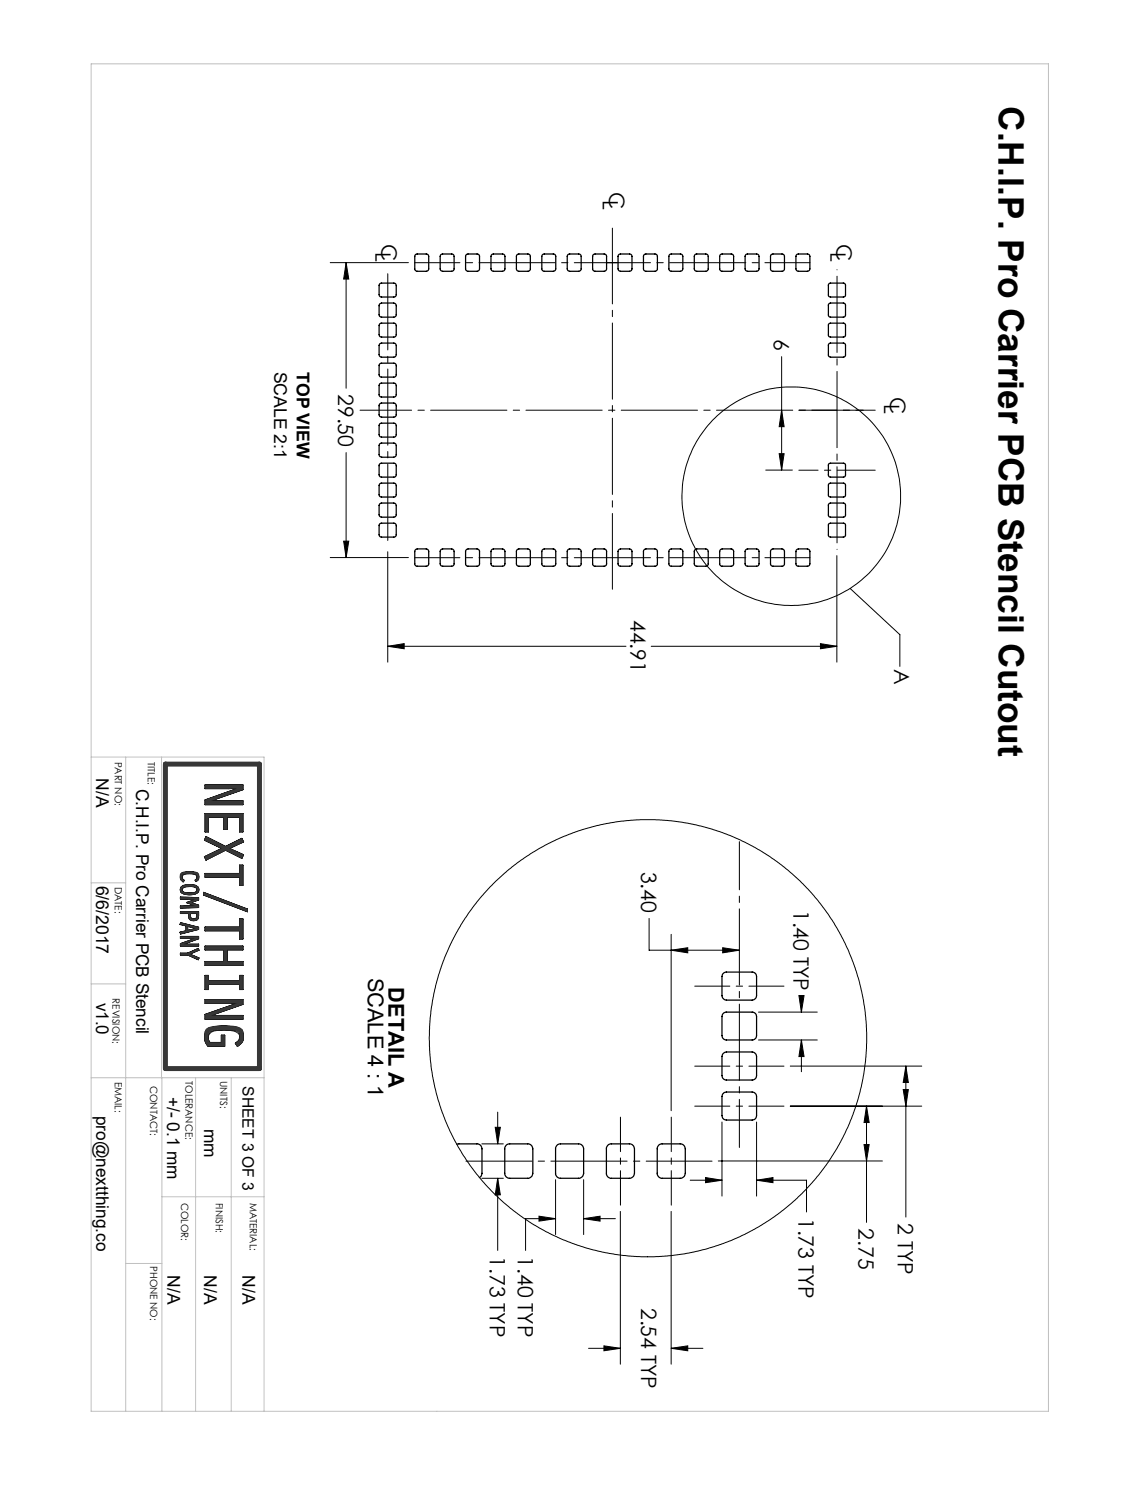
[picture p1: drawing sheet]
<svg xmlns="http://www.w3.org/2000/svg" width="216mm" height="279mm" viewBox="0 0 216 279" stroke-linecap="round" stroke-linejoin="round" font-family="sans-serif">
<g fill="none" stroke="#191924" stroke-width=".19">
<path d="M38.6 147.7h7.1v.9l-6 2.1h6v.7h-7.1v-.9l5.9-2.1h-5.9zM38.6 153.1h7.1v3.4h-.7v-2.7h-2.3v2.2h-.6v-2.2h-2.9v2.7h-.6zM38.7 157.4l3.7 1.9 3.1-1.6 .3 .7-2.6 1.2 2.6 1.2-.3 .7-3.1-1.5-3.7 1.8-.3-.6 3.3-1.6-3.3-1.5zM39.7 150.7h.1M33.9 179.3h1.4l2-.9 .1 .4-1.7 .7 1.7 .7-.1 .4-2-.9h-1.4zM34 173.6l3.3 .9v.4l-3.3 .8-.1-.3 1.1-.3v-.9l-1.1-.3zM34.1 166.8a3.1 3.1 0 0 1 3.1 .1 .8 .8 0 0 1 0 1.1 3.2 3.2 0 0 1-3.1 0 .9 .9 0 0 1 0-1.2zM34.2 167.2a2.52 2.52 0 0 1 2.4-.3l.3 .2 .2 .3a1.1 1.1 0 0 1-1.4 .6l-1.1-.1-.3-.3zM34.5 177.7h.1M34.7 165.6l-.2 .3M35.3 174.3l1.6 .4-1.6 .4zM36.7 165.6l.2 .3"/>
<path d="M36.7 165.6a.66 .66 0 0 0 .2-1.1l-1.8-.1a.67 .67 0 0 0-.9 .4 .67 .67 0 0 0 .5 .8M36.7 165.6l.4-.6a1.27 1.27 0 0 0-1.4-.6 1.21 1.21 0 0 0-1.5 .6l.2 .4 .3 .2M36.8 170.4h.1M36.8 169.2h.1M36.8 169.2h-2.9v-.4l3.4 .1v.4l-1.4 .5 1.4 .5v.4l-3.4 .1v-.3l2.9-.1M36.8 169.2l-1.7 .6 1.7 .6M36.8 176.5h.1M36.8 176.5l-2.9 1.1v.4h3.4v-.3h-2.8M36.8 176.5l-2.9 .1v-.4h3.4v.4l-2.8 1.1M36.9 165.9a.95 .95 0 0 0 .5-1.1 .95 .95 0 0 0-.9-.8h-.8a1.83 1.83 0 0 0-1.8 .5 1.15 1.15 0 0 0 .6 1.4M36.9 165.9l.3-.3 .2-.6a1.5 1.5 0 0 0-1.7-1l-1.2 .2-.4 .3-.2 .5 .1 .5 .5 .4M36.9 174.7h.1"/>
<path d="M37 172.3v-.4h-1.2v.5M37 172.3v.4a.89 .89 0 0 1-1.2-.1v-.2M37 172.3l-.1 .4-.4 .2-.5-.1-.2-.4M37.3 172.3v-.8h-3.4v.4h1.6v.5M37.3 172.3a.89 .89 0 0 1-.3 .9 .89 .89 0 0 1-1 0l-.5-.4v-.4M37.3 172.3v.4l-.3 .3-.5 .2-.8-.3-.2-.5M38.3 167.9l8.2 3.1v.5l-8.2-3.1zM38.6 164.3h6.4v-1.5h.7v3.8h-.7v-1.6h-6.4zM38.6 174.4h6.4v-1.5h.7v3.8h-.7v-1.6h-6.4zM38.6 178h7.1v.7h-3v2.2h3v.7h-7.1v-.7h3.5v-2.2h-3.5zM38.6 183.5h.6v1h5.8v-1h.7v2.7h-.7v-1h-5.8v1h-.6zM38.6 188.1h7.1v.9l-6 2.1h6v.7h-7.1v-.9l5.9-2.1h-5.9z"/>
<path d="M39.1 196.8a2.84 2.84 0 0 1-.3-3.1 5.6 5.6 0 0 1 3.5-.7l.7 .1a3.4 3.4 0 0 1 2.5 .6 3.2 3.2 0 0 1 .1 2.4l-1 .8M39.1 196.8a2.05 2.05 0 0 1 .7-3.4 6.8 6.8 0 0 1 5.2 .3 1.84 1.84 0 0 1-.4 3.2M39.5 196.1h2.1v-1.3h.7v2h-3.2M39.5 196.1a1.59 1.59 0 0 1 .1-2.1l.7-.2h2.7a1.95 1.95 0 0 1 2 .7 1.29 1.29 0 0 1-.7 1.8M39.5 196.1a1.3 1.3 0 0 1 .7-2.1 6.4 6.4 0 0 1 4.5 .4l.3 .3a1.27 1.27 0 0 1-.7 1.6M39.7 191.1h.1M44.3 196.3l.3 .6"/>
</g>
<path d="M31.1 143.8h17.7v57.2h-17.7z" fill="none" stroke="#373737" stroke-width=".94"/>
<path d="M17.1 12h180.1v253.5h-180.1zM17.1 142.4h32.6v123.1M23.6 142.4v123.1M30.4 142.4v60.4M17.1 166.1h6.5M17.1 185.1h6.5M17.1 202.8h32.6M30.4 202.8v62.7M36.8 202.8v62.7M43.5 202.8v62.7M23.6 237.7h6.8M30.4 225.2h19.3" fill="none" stroke="#c0c0c0" stroke-width=".19"/>
<path d="M38.6 147.7h7.1v.9l-6 2.1h6v.7h-7.1v-.9l5.9-2.1h-5.9zM38.6 153.1h7.1v3.4h-.7v-2.7h-2.3v2.2h-.6v-2.2h-2.9v2.7h-.6zM38.7 157.4l3.7 1.9 3.1-1.6 .3 .7-2.6 1.2 2.6 1.2-.3 .7-3.1-1.5-3.7 1.8-.3-.6 3.3-1.6-3.3-1.5zM38.6 164.3h6.4v-1.5h.7v3.8h-.7v-1.6h-6.4zM38.3 167.9l8.2 3.1v.5l-8.2-3.1zM38.6 174.4h6.4v-1.5h.7v3.8h-.7v-1.6h-6.4zM38.6 178h7.1v.7h-3v2.2h3v.7h-7.1v-.7h3.5v-2.2h-3.5zM38.6 183.5h.6v1h5.8v-1h.7v2.7h-.7v-1h-5.8v1h-.6zM38.6 188.1h7.1v.9l-6 2.1h6v.7h-7.1v-.9l5.9-2.1h-5.9zM38.8 193.6a7.1 7.1 0 0 1 4.2-.5h1.3a1.49 1.49 0 0 1 1.5 2l-.1 .6-.2 .5-.7 .6-.2 .1-.3-.6a1.29 1.29 0 0 0 .8-1.1 1.29 1.29 0 0 0-.6-1.3l-2.1-.1a5.1 5.1 0 0 0-3 .4 1.79 1.79 0 0 0 .1 1.9h2.1v-1.3h.7v2h-3.2a2.93 2.93 0 0 1-.3-3.2zM34 164.3a4.4 4.4 0 0 1 3.3 0 1.02 1.02 0 0 1-.4 1.6l-.2-.3a.67 .67 0 0 0 .3-.9 .67 .67 0 0 0-.8-.3h-.8a.9 .9 0 0 0-1.2 .4l.1 .5 .4 .3-.2 .3a1.15 1.15 0 0 1-.5-1.6zM34.3 167.1l-.1 .2a.64 .64 0 0 0 .9 .7h1a.97 .97 0 0 0 .9-.4 .62 .62 0 0 0-.7-.8l-1.6 .1zM34.1 166.8l.4-.2 1.2-.2a1.41 1.41 0 0 1 1.7 1 1.41 1.41 0 0 1-1.7 1h-.3a1.2 1.2 0 0 1-1.5-1.1zM33.9 168.8l3.4 .1v.4l-1.4 .5 1.4 .5v.4l-3.4 .1v-.3l2.9-.1-1.7-.6 1.7-.6h-2.9zM33.9 171.5h3.4v1a.87 .87 0 0 1-1.2 .7 .7 .7 0 0 1-.6-.8v-.5h-1.6zM35.8 171.9v.6l.2 .3 .7 .1 .3-.2v-.8zM34 173.6l3.3 .9v.4l-3.3 .8-.1-.3 1.1-.3v-.9l-1.1-.3zM35.3 174.3v.8l1.6-.4zM33.9 176.2h3.4v.4l-2.8 1.1h2.8v.3h-3.4v-.4l2.9-1.1-2.9 .1zM33.9 179.3h1.4l2-.9 .1 .4-1.7 .7 1.7 .7-.1 .4-2-.9h-1.4z" fill-rule="evenodd" fill="#373737"/>
<g fill="none" stroke="#000" stroke-width=".19">
<path d="M62.1 49.4h14.7M65.1 49.4v23.6M65.1 49.4l.5 3.1h-1zM147 77.2l.5 3.1h-1zM147 67.1v21.3M65.1 85.2v19.7M144 88.4h5M146.5 85.4h1l-.5 3zM62.1 104.9h14.7M64.6 101.8h1l-.5 3.1zM72.9 103.8v20.8M157.4 104.5v20.1"/>
<path d="M159.9 110.7l9.3 8.7v6M72.9 121.6l3.1-.5v1zM72.9 121.6h44.8M122.5 121.6h34.9M154.3 121.1l3.1 .5-3.1 .5zM122.1 172.8v6h16.9M126.2 178.8l3.1-.5v1zM126.2 175.8v33.2M135.9 178.3l3.1 .5-3.1 .5zM142.7 195.7h11M142.7 190.4h11M150.3 187.3h.9l-.5 3.1z"/>
<path d="M150.7 195.7l.5 3.1h-.9zM150.7 187.5v2.9M150.7 195.7v5.9M90.6 215.2h4.1M93.1 212.1h1l-.5 3.1zM93.6 209.2v6M135.1 218.4h30.8M135.8 211.1v13.9M142.3 211.1v13.9M148.6 200.6h24.7M148.6 208.1h24.7M162.5 215.4h1l-.5 3z"/>
<path d="M163 208.1l.5 3.1h-1zM163 208.1v21.9M169.9 205h.9l-.4 3.1zM170.4 200.6l.4 3.1h-.9zM170.4 200.6v28.4M90.6 221.7h4.1M93.6 221.7l.5 3.1h-1zM93.6 221.7v13.6M101.4 228.8l3.1 .5-3.1 .5zM104.5 222v10.3M104.5 229.3h-5.7v6M109.8 229.3l3-.5v1z"/>
<path d="M109.8 222v10.3M109.8 229.3h5.9M116.7 227.9v28.8M126.2 227.9v28.8M129.8 222.1h6M132.7 221.6l3.1 .5-3.1 .4zM142.3 222.1l3.1-.5v.9zM142.3 222.1h9.4v5.9M110.7 253.7h6M113.6 253.2l3.1 .5-3.1 .4zM126.2 253.7l3.1-.5v.9zM126.2 253.7h6"/>
<circle cx="148.8" cy="93.4" r="20.6"/>
<circle cx="121.9" cy="195.3" r="41.1"/>
</g>
<path d="M133.9 218.5h-46.3" fill="none" stroke="#000" stroke-width=".19" stroke-dasharray="14.3 1.2 1.2 1.2" stroke-dashoffset="1.9"/>
<path d="M139.1 158.4v57.5" fill="none" stroke="#000" stroke-width=".19" stroke-dasharray="14.3 1.2 1.2 1.2" stroke-dashoffset="5.3"/>
<path d="M116.7 210.2v16.5M126.2 210.2v16.5" fill="none" stroke="#000" stroke-width=".19" stroke-dasharray="14.3 1.2 1.2 1.2" stroke-dashoffset="7.9"/>
<path d="M147.4 185.5h-16.7M147.4 208.1h-16.7M147.4 200.6h-16.7" fill="none" stroke="#000" stroke-width=".19" stroke-dasharray="14.3 1.2 1.2 1.2" stroke-dashoffset="7.7"/>
<path d="M157.4 50.7v52.7" fill="none" stroke="#000" stroke-width=".19" stroke-dasharray="14.3 1.2 1.2 1.2" stroke-dashoffset="-1.2"/>
<path d="M72.9 102.6v-52" fill="none" stroke="#000" stroke-width=".19" stroke-dasharray="14.3 1.2 1.2 1.2" stroke-dashoffset="-.9"/>
<path d="M162.4 77.2h-94.7" fill="none" stroke="#000" stroke-width=".19" stroke-dasharray="14.3 1.2 1.2 1.2" stroke-dashoffset="4.6"/>
<path d="M115.2 42.9v68" fill="none" stroke="#000" stroke-width=".19" stroke-dasharray="14.3 1.2 1.2 1.2" stroke-dashoffset=".1"/>
<path d="M150.2 77.2h14.4M164.6 88.5h-14.4" fill="none" stroke="#000" stroke-width=".19" stroke-dasharray="14.3 1.2 1.2 1.2" stroke-dashoffset="7.2"/>
<path d="M152.3 49.4h-74.3M152.3 104.9h-74.3" fill="none" stroke="#000" stroke-width=".19" stroke-dasharray="14.3 1.2 1.2 1.2" stroke-dashoffset="5.9"/>
<path d="M116.2 49.4h-2.1" fill="none" stroke="#000" stroke-width=".19" stroke-dasharray="14.3 1.2 1.2 1.2"/>
<g fill="#000">
<path d="M64.6 101.8h1l-.5 3.1zM65.1 49.4l.5 3.1h-1z"/>
<path d="M72.9 121.6l3.1-.5v1zM154.3 121.1l3.1 .5-3.1 .5zM147 77.2l.5 3.1h-1zM146.5 85.4h1l-.5 3zM170.4 200.6l.4 3.1h-.9zM169.9 205h.9l-.4 3.1zM126.2 253.7l3.1-.5v.9zM113.6 253.2l3.1 .5-3.1 .4zM142.3 222.1l3.1-.5v.9zM132.7 221.6l3.1 .5-3.1 .4zM150.7 195.7l.5 3.1h-.9zM150.3 187.3h.9l-.5 3.1zM109.8 229.3l3-.5v1zM101.4 228.8l3.1 .5-3.1 .5zM93.6 221.7l.5 3.1h-1zM93.1 212.1h1l-.5 3.1zM163 208.1l.5 3.1h-1zM162.5 215.4h1l-.5 3zM135.9 178.3l3.1 .5-3.1 .5zM126.2 178.8l3.1-.5v1z"/>
</g>
<g fill="none" stroke="#000" stroke-width=".24">
<path d="M71.5 53.3h2.8l.2 .3v2.1l-.3 .2-2.7-.1-.2-.3v-1.9zM71.5 57.1l.3-.1 2.5 .1 .2 .3v2.1l-.3 .2h-2.5l-.3-.2-.1-.2v-1.9zM78.1 47.9l.3-.1h1.9l.3 .2v2.6l-.1 .3-.3 .1h-1.7l-.4-.1-.1-.3v-2.4zM82.9 47.9l.2-.1h1.9l.3 .2 .1 2.6-.1 .3-.4 .1h-1.7l-.3-.1-.1-.3v-2.4zM87.8 47.9l2-.1 .3 .2 .1 2.6-.2 .3-.3 .1h-1.7l-.3-.1-.1-.3v-2.4zM92.4 48l.3-.2h1.9l.3 .2 .1 2.6-.2 .3-.3 .1h-1.7l-.3-.1-.2-.3zM97.2 48l.3-.2h1.9l.3 .2v2.6l-.1 .3-.3 .1h-1.7l-.3-.1-.2-.3zM102 48l.3-.2h1.9l.3 .2v2.6l-.1 .3-.3 .1h-1.7l-.4-.1-.1-.3zM106.8 47.9l.2-.1h1.9l.3 .2 .1 2.6-.1 .3-.4 .1h-1.7l-.3-.1-.1-.3v-2.4zM111.5 48l.3-.2h1.9l.3 .2 .1 2.6-.2 .3-.3 .1h-1.7l-.3-.1-.1-.3zM116.3 48l.3-.2h1.9l.3 .2 .1 2.6-.2 .3-.3 .1h-1.7l-.3-.1-.2-.3zM121.2 47.9l2.1-.1 .3 .2v2.6l-.1 .3-.3 .1h-1.7l-.4-.1-.1-.3v-2.4z"/>
<path d="M126 47.9l2-.1 .3 .2 .1 2.6-.1 .3-.4 .1h-1.6l-.4-.1-.1-.3v-2.4zM130.7 47.9l.2-.1h1.9l.3 .2 .1 2.6-.1 .3-.4 .1h-1.7l-.3-.1-.1-.3v-2.4zM135.4 48l.3-.2h1.9l.3 .2 .1 2.6-.2 .3-.3 .1h-1.7l-.3-.1-.1-.3zM140.2 48l.3-.2h1.9l.3 .2 .1 2.6-.2 .3-.3 .1h-1.7l-.3-.1-.2-.3zM145 48l.3-.2h1.9l.3 .2v2.6l-.1 .3-.3 .1h-1.7l-.4-.1-.1-.3zM149.8 47.9l.3-.1h1.8l.3 .2 .1 2.6-.1 .3-.4 .1h-1.6l-.4-.1-.1-.3v-2.4zM155.9 57.1l.3-.1h2.4l.3 .1 .1 .3-.1 2.1-.2 .2-2.7-.1-.2-.2zM156 53.3h2.8l.2 .3-.1 2.2-.2 .1-2.8-.1-.1-2.3zM71.4 60.9l.3-.1 2.6 .1 .2 .3v2l-.3 .2h-2.7l-.2-.3v-1.9zM71.4 64.7l.4-.2h2.3l.3 .2 .1 .2v2.1l-.4 .2h-2.5l-.3-.4v-1.9zM71.4 72.2l.3-.1h2.6l.2 .3v2.1l-.3 .2-2.7-.1-.2-.3v-1.9zM71.5 79.7h2.8l.2 .3v2l-.3 .2h-2.7l-.2-.3v-1.9z"/>
<path d="M71.5 68.4h2.8l.2 .3v2.1l-.3 .2-2.7-.1-.2-.3v-1.9zM71.6 75.9h2.7l.2 .3v1.9l-.1 .3-.3 .1h-2.3l-.4-.1-.1-.3v-1.9zM155.9 60.9l.2-.1 2.7 .1 .2 .2-.1 2.2-.2 .1-2.8-.1-.1-.1zM156 64.6h2.8l.2 .3-.1 2.2-.3 .1h-2.4l-.3-.1-.1-2.3zM71.4 87.3l.3-.2 2.6 .1 .2 .3v2.1l-.3 .2-2.7-.1-.2-.3zM71.4 91.1l.3-.2 2.6 .1 .2 .3v2l-.3 .2h-2.7l-.2-.3zM71.4 83.5l.3-.1h2.5l.2 .1 .1 .3v2l-.4 .2-2.6-.1-.2-.3v-1.8zM71.4 94.8l.4-.2h2.3l.3 .2 .1 .2v1.9l-.1 .3-.3 .1h-2.3l-.4-.1-.1-.3v-1.9zM71.4 98.6l.3-.2 2.6 .1 .2 .3v2.1l-.3 .2-2.7-.1-.2-.3v-1.9zM155.9 98.5l.2-.1 2.8 .1 .1 .3-.1 2.1-.2 .2-2.7-.1-.2-.2zM155.9 91l.2-.1 2.7 .1 .2 .2-.1 2.2-.2 .1-2.8-.1-.1-.1zM155.9 87.2l.2-.1 2.8 .1 .1 .3-.1 2.1-.2 .2-2.7-.1-.2-.2z"/>
<path d="M156 94.7h2.8l.2 .3-.1 2.2-.3 .1-2.6-.1-.2-.2v-2.1zM78.1 103.5l.4-.2h1.7l.4 .2v2.7l-.2 .3h-2l-.3-.2zM82.8 103.5l.4-.2h1.7l.4 .2 .1 2.7-.2 .3h-2.1l-.3-.2zM87.6 103.5l.4-.2h1.7l.4 .2 .1 2.7-.2 .3h-2.1l-.3-.2zM92.4 103.5l.4-.2h1.7l.4 .2 .1 2.7-.2 .3h-2.1l-.3-.2zM97.2 103.5l.4-.2h1.7l.4 .2v2.7l-.2 .3h-2l-.3-.2zM102 103.5l.4-.2h1.7l.4 .2v2.7l-.2 .3h-2l-.3-.2zM106.7 103.5l.4-.2h1.7l.4 .2 .1 2.7-.2 .3h-2.1l-.3-.2zM111.5 103.5l.4-.2h1.7l.4 .2 .1 2.7-.2 .3h-2.1l-.3-.2zM116.3 103.5l.4-.2h1.7l.4 .2 .1 2.7-.2 .3h-2.1l-.3-.2zM121.1 103.5l.4-.2h1.7l.4 .2v2.7l-.2 .3h-2l-.3-.2zM125.9 103.5l.4-.2h1.6l.4 .2 .1 2.7-.2 .3h-2l-.3-.2z"/>
<path d="M130.6 103.5l.4-.2h1.7l.4 .2 .1 2.7-.2 .3h-2.1l-.3-.2zM135.4 103.5l.4-.2h1.7l.4 .2 .1 2.7-.2 .3h-2.1l-.3-.2zM140.2 103.5l.4-.2h1.7l.4 .2 .1 2.7-.2 .3h-2.1l-.3-.2zM145 103.5l.4-.2h1.7l.4 .2v2.7l-.2 .3h-2l-.3-.2zM149.8 103.5l.4-.2h1.6l.4 .2 .1 2.7-.2 .3h-2l-.3-.2zM135.9 198.3l.7-.4h4.9a.92 .92 0 0 1 .8 .9v3.6a.85 .85 0 0 1-.8 .8h-4.9a.85 .85 0 0 1-.8-.8v-3.6zM135.9 183.3l.5-.4h5.1a.85 .85 0 0 1 .8 .8v3.6a.92 .92 0 0 1-.8 .9h-4.9a.92 .92 0 0 1-.8-.9v-3.6zM136.1 190.6l.3-.2h5.1a.85 .85 0 0 1 .8 .9v3.5a.85 .85 0 0 1-.8 .9h-4.9a.85 .85 0 0 1-.8-.9v-3.5l.1-.5zM85.9 215.3l3.8-.1a.96 .96 0 0 1 .9 .9v4.7l-.1 .5-.3 .3M95.2 215.5l.5-.3h3.5a.96 .96 0 0 1 1 .9v4.7a.96 .96 0 0 1-1 .9h-3.3a.91 .91 0 0 1-1-.9v-4.9zM104.9 215.4l.3-.2h3.6a.96 .96 0 0 1 1 .9v4.7a.96 .96 0 0 1-1 .9h-3.4a.91 .91 0 0 1-.9-.9v-4.9zM114.3 215.5l.5-.3h3.6a.96 .96 0 0 1 .9 .9v4.7a.96 .96 0 0 1-.9 .9h-3.4a.91 .91 0 0 1-1-.9v-4.9z"/>
<path d="M123.9 215.5l.5-.3h3.5a.96 .96 0 0 1 1 .9v4.7a.96 .96 0 0 1-1 .9h-3.4a.91 .91 0 0 1-.9-.9v-4.9zM135.9 205.8l.2-.2 .5-.1h4.9a.92 .92 0 0 1 .8 .8v3.6a.85 .85 0 0 1-.8 .8h-4.9a.85 .85 0 0 1-.8-.8v-3.6z"/>
</g>
<text font-size="6.6" x="187.8" y="20" transform="rotate(90 187.8 20)">C.H.I.P. Pro Carrier PCB Stencil Cutout</text>
<g font-size="4.1">
<text x="69.1" y="183.9" transform="rotate(90 69.1 183.9)">SCALE 4 : 1</text>
<text x="73.1" y="185.8" transform="rotate(90 73.1 185.8)">DETAIL A</text>
</g>
<g font-size="4">
<text x="113.4" y="37.7" transform="rotate(90 113.4 37.7)">L</text>
<text x="114.5" y="36.2" transform="rotate(90 114.5 36.2)">C</text>
<text x="70.6" y="47.4" transform="rotate(90 70.6 47.4)">L</text>
<text x="71.7" y="46" transform="rotate(90 71.7 46)">C</text>
<text x="156.2" y="47.4" transform="rotate(90 156.2 47.4)">L</text>
<text x="157.3" y="46" transform="rotate(90 157.3 46)">C</text>
<text x="145.5" y="63.8" transform="rotate(90 145.5 63.8)">6</text>
<text x="63.6" y="74.2" transform="rotate(90 63.6 74.2)">29.50</text>
<text x="166.3" y="76.1" transform="rotate(90 166.3 76.1)">L</text>
<text x="167.4" y="74.6" transform="rotate(90 167.4 74.6)">C</text>
<text x="118.6" y="116.6" transform="rotate(90 118.6 116.6)">44.91</text>
<text x="168.1" y="125.9" transform="rotate(90 168.1 125.9)">A</text>
<text x="120.6" y="164" transform="rotate(90 120.6 164)">3.40</text>
<text x="149.2" y="171.2" transform="rotate(90 149.2 171.2)">1.40 TYP</text>
<text x="150.2" y="229.1" transform="rotate(90 150.2 229.1)">1.73 TYP</text>
<text x="161.5" y="231.1" transform="rotate(90 161.5 231.1)">2.75</text>
<text x="168.9" y="230.1" transform="rotate(90 168.9 230.1)">2 TYP</text>
<text x="92.1" y="236.4" transform="rotate(90 92.1 236.4)">1.73 TYP</text>
<text x="97.4" y="236.4" transform="rotate(90 97.4 236.4)">1.40 TYP</text>
<text x="120.6" y="246.1" transform="rotate(90 120.6 246.1)">2.54 TYP</text>
</g>
<g font-size="3.3">
<text x="51.6" y="69.9" transform="rotate(90 51.6 69.9)">SCALE 2:1</text>
<text x="55.8" y="70" transform="rotate(90 55.8 70)">TOP VIEW</text>
<text x="18.1" y="146.4" transform="rotate(90 18.1 146.4)">N/A</text>
<text x="25.6" y="148.4" transform="rotate(90 25.6 148.4)">C.H.I.P. Pro Carrier PCB Stencil</text>
<text x="18.1" y="166.6" transform="rotate(90 18.1 166.6)">6/6/2017</text>
<text x="18.1" y="188.7" transform="rotate(90 18.1 188.7)">v1.0</text>
<text x="18.1" y="209.9" transform="rotate(90 18.1 209.9)">pro@nextthing.co</text>
<text x="31.5" y="206.4" transform="rotate(90 31.5 206.4)">+/- 0.1 mm</text>
<text x="38.4" y="212.4" transform="rotate(90 38.4 212.4)">mm</text>
<text x="31.5" y="240" transform="rotate(90 31.5 240)">N/A</text>
<text x="38.4" y="240" transform="rotate(90 38.4 240)">N/A</text>
<text x="45.6" y="240" transform="rotate(90 45.6 240)">N/A</text>
</g>
<text font-size="3" x="45.6" y="204.4" transform="rotate(90 45.6 204.4)">SHEET 3 OF 3</text>
<g font-size="1.9">
<text x="21.6" y="143.3" transform="rotate(90 21.6 143.3)">PART NO:</text>
<text x="27.8" y="143.3" transform="rotate(90 27.8 143.3)">TITLE:</text>
<text x="21.6" y="166.9" transform="rotate(90 21.6 166.9)">DATE:</text>
<text x="21.2" y="187.9" transform="rotate(90 21.2 187.9)">REVISION:</text>
<text x="21.6" y="203.5" transform="rotate(90 21.6 203.5)">EMAIL:</text>
<text x="34.9" y="203.4" transform="rotate(90 34.9 203.4)">TOLERANCE:</text>
<text x="41.4" y="203.4" transform="rotate(90 41.4 203.4)">UNITS:</text>
<text x="28.2" y="204.3" transform="rotate(90 28.2 204.3)">CONTACT:</text>
<text x="34.1" y="226.3" transform="rotate(90 34.1 226.3)">COLOR:</text>
<text x="40.6" y="226.3" transform="rotate(90 40.6 226.3)">FINISH:</text>
<text x="47" y="226.3" transform="rotate(90 47 226.3)">MATERIAL:</text>
<text x="28.2" y="238.2" transform="rotate(90 28.2 238.2)">PHONE NO:</text>
</g>
</svg>
